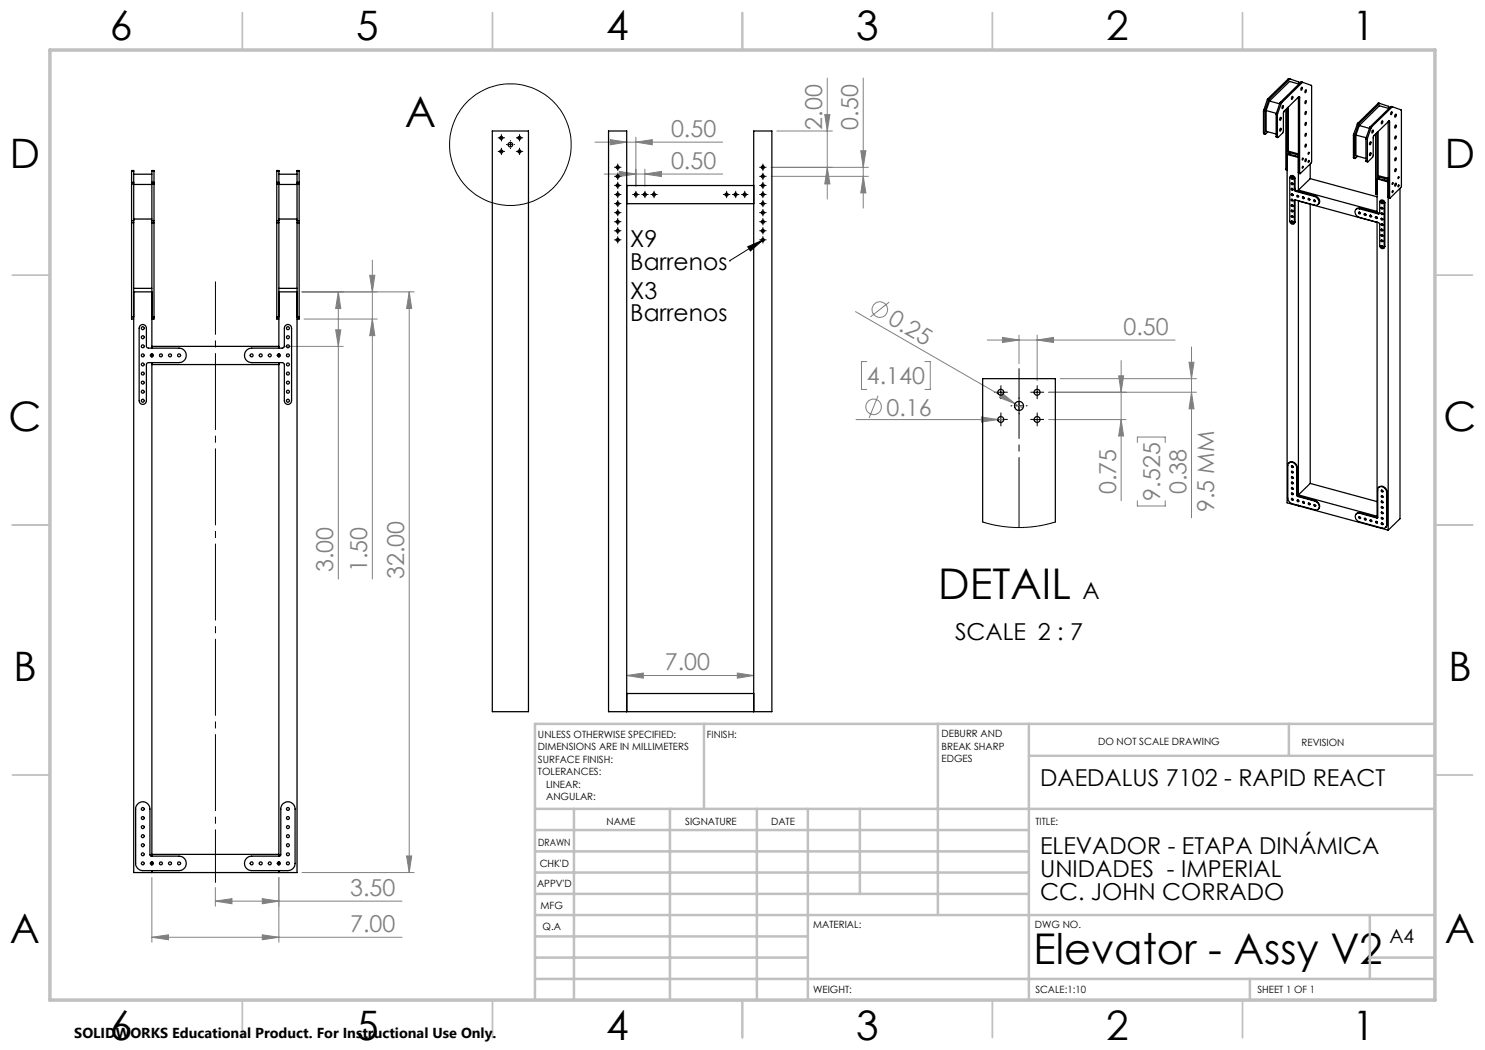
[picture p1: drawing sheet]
<svg xmlns="http://www.w3.org/2000/svg" width="297mm" height="210mm" viewBox="0 0 297 210" stroke-linecap="round" stroke-linejoin="round" font-family="sans-serif">
<g fill="none" stroke="#808080" stroke-width=".2">
<path d="M165.5 15.6v24.2M172.6 15.6v26M119 28.4h25.5M120.8 34.8h23.7M122.1 27.9l3.2 .5-3.2 .6zM123.9 34.3l3.3 .5-3.3 .5zM127.2 28.4l3.3-.5v1.1zM127.2 27.4v9.8M129 34.8l3.3-.5v1zM129 33.8v3.4M154.2 33.5h19.5M154.2 35.3h19.5"/>
<path d="M155.4 26.2h11.1M165 22.9h1l-.5 3.3zM165.5 33.5l.5 3.3h-1zM172.2 30.2h1l-.6 3.3zM172.6 35.3l.6 3.3h-1zM60.4 58.4h22.4M67.7 58.4v57.4M67.7 58.4l.5 3.3h-1.1zM73.9 55.1h1.1l-.5 3.3zM74.5 52v63.8M81.8 58.4v116.1M81.8 58.4l.5 3.3h-1z"/>
<path d="M56.8 69.3h11.9M60.8 63.8h14.7M67.1 66h1.1l-.5 3.3zM74.5 63.8l.5 3.3h-1.1zM171.1 62.3l31.9 18.4M173.4 72.3h-1.1v5.6h1.1M175.6 79.2l-1.8 4.4M177.8 60.4l-3.7 3M185 72.3h1.1v5.6h-1.1M197.4 68h37.6M200.4 78.6l2.6 2.1-3.1-1.2zM200.5 67.5l3.3 .5-3.3 .5z"/>
<path d="M203.8 67v5.7M207.4 68l3.3-.5v1zM207.4 67v9.2M209.7 78.4h29.6M212.1 75.7h27.2M223.7 75.2h1l-.5 3.2zM224.2 72.1v28M237.8 72.5h1l-.5 3.2zM238.3 69.4v34.2M238.3 78.4l.5 3.4h-1zM171.2 83.9h29.6M196.3 83.4l3.3 .5-3.3 .5z"/>
<path d="M203 80.7l1.6 .9M209.7 83.9h15.5M224.2 83.9l.5 3.3h-1zM227.5 88.5v-1.1h5.5v1.1M227.5 100.1v1.1h5.5v-1.1M125.3 135.1l3.4-.5v1zM125.3 135.1h25.4M147.5 134.6l3.2 .5-3.2 .5zM30.4 175.5v12.9M43.1 177.5v3.7M52.5 179.7l3.3 .5-3.3 .6zM55.8 175.5v12.9"/>
<path d="M60.4 174.5h22.4M81.3 171.2h1l-.5 3.3zM30.4 187.5l3.3-.5v1zM30.4 187.5h50M43.1 180.2l3.3-.5v1.1zM43.1 180.2h37.3M52.5 187l3.3 .5-3.3 .5z"/>
<circle cx="176" cy="61.9" r="1.57"/>
<circle cx="174.7" cy="81.4" r="1.55"/>
</g>
<g fill="none" stroke="#000" stroke-width=".2">
<path d="M99.9 30.3h.7M99.9 27.6h.7M100.3 27.2v.7M100.3 29.9v.7M101.7 28.9h.7M102.1 28.6v.7M103.5 30.3h.7M103.5 27.6h.7M103.9 27.2v.7M103.9 29.9v.7M123.2 38.9h.7M123.2 37.1h.7"/>
<path d="M123.2 33.5h.7M123.2 35.3h.7M123.5 33.1v.7M123.5 34.9v.8M123.5 36.8v.7M123.5 38.6v.7M126.8 38.9h.7M127.2 38.6v.7M128.6 38.9h.7M129 38.6v.7M130.4 38.9h.8M130.8 38.6v.7"/>
<path d="M145 38.9h.7M145.3 38.6v.7M146.8 38.9h.7M147.1 38.6v.7M148.6 38.9h.7M148.9 38.6v.7M152.2 38.9h.7M152.2 37.1h.7M152.2 33.5h.7M152.2 35.3h.7M152.6 33.1v.7M152.6 34.9v.8"/>
<path d="M152.6 36.8v.7M152.6 38.6v.7M123.2 48h.7M123.2 46.2h.7M123.2 44.4h.7M123.2 42.5h.7M123.2 40.7h.7M123.5 40.4v.7M123.5 42.2v.7M123.5 44v.7M123.5 45.8v.7M123.5 47.6v.8"/>
<path d="M145.9 52.2h.1M149.5 49.3l3.1-1.3-2.5 2.2zM152.2 48h.7M152.2 46.2h.7M152.2 44.4h.7M152.2 42.5h.7M152.2 40.7h.7M152.6 40.4v.7M152.6 42.2v.7M152.6 44v.7M152.6 45.8v.7M152.6 47.6v.8"/>
<path d="M152.6 48l-6.7 4.2M199.5 78.4h1.4M200.2 77.7v1.5M206.7 78.4h1.4M207.4 77.7v1.5M199.5 83.9h1.4M200.2 83.2v1.4M203.1 81.2h1.4M203.8 80.5v1.4M206.7 83.9h1.4M207.4 83.2v1.4"/>
<circle cx="102.1" cy="28.9" r="12.2"/>
</g>
<g fill="none" stroke="#000" stroke-width=".2" stroke-dasharray="15.2 1.3 1.3 1.3">
<path d="M99.9 30.3h-.3M99.9 27.6h-.3M100.3 29.9v-.3M100.3 30.6v.3M100.3 27.2v-.3M100.3 27.9v.3M100.6 30.3h.3M100.6 27.6h.3M101.4 28.9h-.1M102.1 28.2v-.1M102.1 29.6v.1M102.8 28.9h.1"/>
<path d="M103.6 30.3h-.3M103.6 27.6h-.3M103.9 29.9v-.3M103.9 30.6v.3M103.9 27.2v-.3M103.9 27.9v.3M104.3 30.3h.3M104.3 27.6h.3M123.2 38.9h-.3M123.2 37.1h-.3M123.2 33.5h-.3M123.2 35.3h-.3"/>
<path d="M123.6 38.5v-.3M123.6 39.3v.3M123.6 36.7v-.3M123.6 37.4v.3M123.6 33.1v-.3M123.6 33.8v.3M123.6 34.9v-.3M123.6 35.6v.3M123.9 38.9h.3M123.9 37.1h.3M123.9 33.5h.3M123.9 35.3h.3"/>
<path d="M126.8 38.9h-.3M127.2 38.5v-.3M127.2 39.3v.3M127.5 38.9h.3M128.6 38.9h-.3M129 38.5v-.3M129 39.3v.3M129.4 38.9h.3M130.5 38.9h-.3M130.8 38.5v-.3M130.8 39.3v.3M131.2 38.9h.3"/>
<path d="M145 38.9h-.3M145.3 38.5v-.3M145.3 39.3v.3M145.7 38.9h.3M146.8 38.9h-.3M147.1 38.5v-.3M147.1 39.3v.3M147.5 38.9h.3M148.6 38.9h-.3M149 38.5v-.3M149 39.3v.3M149.3 38.9h.3"/>
<path d="M152.2 33.5h-.3M152.2 35.3h-.3M152.2 37.1h-.3M152.2 38.9h-.3M152.6 33.1v-.3M152.6 33.8v.3M152.6 34.9v-.3M152.6 35.6v.3M152.6 36.7v-.3M152.6 37.4v.3M152.6 38.5v-.3M152.6 39.3v.3"/>
<path d="M152.9 33.5h.3M152.9 35.3h.3M152.9 37.1h.3M152.9 38.9h.3M123.2 48h-.3M123.2 46.2h-.3M123.2 44.3h-.3M123.2 42.5h-.3M123.2 40.7h-.3M123.6 47.6v-.3M123.6 48.3v.3M123.6 45.8v-.3"/>
<path d="M123.6 46.5v.3M123.6 44v-.3M123.6 44.7v.3M123.6 42.2v-.3M123.6 42.9v.3M123.6 40.4v-.3M123.6 41.1v.3M123.9 48h.3M123.9 46.2h.3M123.9 44.3h.3M123.9 42.5h.3M123.9 40.7h.3"/>
<path d="M152.2 40.7h-.3M152.2 42.5h-.3M152.2 44.3h-.3M152.2 46.2h-.3M152.2 48h-.3M152.6 40.4v-.3M152.6 41.1v.3M152.6 42.2v-.3M152.6 42.9v.3M152.6 44v-.3M152.6 44.7v.3M152.6 45.8v-.3"/>
<path d="M152.6 46.5v.3M152.6 47.6v-.3M152.6 48.3v.3M152.9 40.7h.3M152.9 42.5h.3M152.9 44.3h.3M152.9 46.2h.3M152.9 48h.3M199.5 78.4h-.6M200.2 77.7v-.6M200.2 79.2v.5M200.9 78.4h.6"/>
<path d="M203.8 79.7v-.2M206.7 78.4h-.6M207.4 77.7v-.6M207.4 79.2v.5M208.2 78.4h.5M199.5 83.9h-.6M200.2 83.2v-.6M200.2 84.6v.6M200.9 83.9h.6M202.4 81.2h-.2M203.8 82.6v.2M205.2 81.2h.2"/>
<path d="M206.7 83.9h-.6M207.4 83.2v-.6M207.4 84.6v.6M208.2 83.9h.5"/>
</g>
<path d="M43.1 176.5v-120.1" fill="none" stroke="#000" stroke-width=".2" stroke-dasharray="15.2 1.3 1.3 1.3" stroke-dashoffset="4.7"/>
<path d="M203.8 105.5v-31.8" fill="none" stroke="#000" stroke-width=".2" stroke-dasharray="15.2 1.3 1.3 1.3" stroke-dashoffset="1.3"/>
<g fill="none" stroke="#c0c0c0" stroke-width=".35">
<path d="M48.5 2.5v7.5M98.5 2.5v7.5M148.5 2.5v7.5M198.5 2.5v7.5M248.5 2.5v7.5M2.5 55h7.5M287 55h7.5M2.5 105h7.5M287 105h7.5M2.5 155h7.5M287 155h7.5M48.5 200v7.5"/>
<path d="M98.5 200v7.5M148.5 200v7.5M198.5 200v7.5M248.5 200v7.5"/>
</g>
<g fill="none" stroke="#c0c0c0" stroke-width=".5">
<path d="M140.8 144.8v17M187.6 144.8v38.2M205.8 144.8v55.2M205.8 151.2h81.2M257.8 144.8v6.4M287 144.8h-180v55.2M107 161.8h180M107 178.8h98.8M107 174.5h98.8M107 170.3h98.8M107 166h98.8M114.8 161.8v38.2"/>
<path d="M134 161.8v38.2M151.4 161.8v38.2M161.6 161.8v38.2M172 161.8v17M107 195.8h180M107 191.5h54.6M107 187.3h54.6M107 183h180M250 195.8v4.2M274 191.5h13M274 183v12.8"/>
</g>
<path d="M10 10h277v190h-277z" fill="none" stroke="#c0c0c0" stroke-width=".7"/>
<path d="M149.5 49.3l3.1-1.3-2.5 2.2z" fill="#000"/>
<g fill="#808080">
<path d="M200.4 78.6l2.6 2.1-3.1-1.2z"/>
<path d="M196.3 83.4l3.3 .5-3.3 .5z"/>
<path d="M52.5 179.7l3.3 .5-3.3 .6zM43.1 180.2l3.3-.5v1.1zM147.5 134.6l3.2 .5-3.2 .5zM125.3 135.1l3.4-.5v1z"/>
<path d="M30.4 187.5l3.3-.5v1zM52.5 187l3.3 .5-3.3 .5zM122.1 27.9l3.2 .5-3.2 .6zM127.2 28.4l3.3-.5v1.1zM123.9 34.3l3.3 .5-3.3 .5zM129 34.8l3.3-.5v1z"/>
<path d="M207.4 68l3.3-.5v1zM200.5 67.5l3.3 .5-3.3 .5z"/>
<path d="M74.5 63.8l.5 3.3h-1.1zM73.9 55.1h1.1l-.5 3.3zM67.1 66h1.1l-.5 3.3zM67.7 58.4l.5 3.3h-1.1zM165.5 33.5l.5 3.3h-1zM165 22.9h1l-.5 3.3z"/>
<path d="M81.8 58.4l.5 3.3h-1zM81.3 171.2h1l-.5 3.3zM172.2 30.2h1l-.6 3.3zM172.6 35.3l.6 3.3h-1zM223.7 75.2h1l-.5 3.2zM224.2 83.9l.5 3.3h-1zM237.8 72.5h1l-.5 3.2zM238.3 78.4l.5 3.4h-1z"/>
</g>
<g fill="none" stroke="#000" stroke-width=".25">
<path d="M253.5 19.9l.3 .1M253.5 19.9l-.7 2.1M253.6 19.7l-.1 .2M253.6 19.7l.3 .1M253.8 20l-.8 2M253.9 19.8l-.1 .2M257.7 15.8h.3M257.7 15.8l-4.1 3.9M258 15.8l-4.1 4M258 15.8h.1M258 15.8l1.8 .6v.4l-1.9-.5-4 3.9M258.4 19.3a.33 .33 0 0 1-.1 .6z"/>
<path d="M259.8 19.4l.1 .1M259.8 19.3l-3 2.9-.1 .3-.1 3.9-1 1.1-.1-.1M259.9 19.5v15.1M259.9 19.5h-.2v18.8M260.2 16.4l.3 .1M260.2 16.4l-4.1 4.1M260.3 17.5h.1l.1 .1a.25 .25 0 0 1 0 .3 .25 .25 0 0 1-.3 .1zM260.5 16.5l-4.1 4M260.5 16.5h.1M260.5 16.5l1.8 .6v.1v15.1l-.1 .4-2.2 2-.1-.1M261.1 18l.1-.1 .1 .2a.25 .25 0 0 1 0 .3 .25 .25 0 0 1-.3 .1zM26.3 36.5v.3"/>
<path d="M26.3 34.2v-.1h.4v.1M26.3 36.8h.4M26.3 36.5h.4M26.3 34.2h.4M26.3 34.2v2.3M26.3 36.8v7.3M26.7 36.5v.3M26.7 34.2v2.3M26.7 36.8v7.3M26.7 36.9h3.7M26.7 34.8h3.7M30.4 36.5v.3"/>
<path d="M30.4 34.2v-.1h.4v.1M30.4 36.8h.4M30.4 36.5h.4M30.4 34.2h.4M30.4 34.2v2.3M30.4 36.8v7.3M30.8 36.5v.3M30.8 34.2v2.3M30.8 36.8v7.3M55.4 36.5v.3M55.4 34.2v-.1h.4v.1M55.4 34.2v2.3"/>
<path d="M55.4 36.8v7.3M55.4 36.8h.4M55.4 36.5h.4M55.4 34.2h.4M55.8 36.5v.3M55.8 34.2v2.3M55.8 36.8v7.3M55.8 36.9h3.6M55.8 34.8h3.6M59.4 36.5v.3M59.4 34.2v-.1h.4v.1M59.4 36.8h.4"/>
<path d="M59.4 36.5h.4M59.4 34.2h.4M59.4 34.2v2.3M59.4 36.8v7.3M59.8 36.5v.3M59.8 34.2v2.3M59.8 36.8v7.3M98.5 26.2h7.2v116.1h-7.2zM125.3 37.1h25.4M252.7 26.6l.1 .2h.2M252.7 22.2l.3 .1M252.7 26.6l.3 .1"/>
<path d="M252.7 22.2v4.4M252.8 22l-.1 .2M252.8 22h.2M253 22.3v4.4M253 22v.3M253.2 22.1l2.1 .6M253.2 22.1v4.2l2 .5M253.5 26.4l-.5 .4v-.1M253.9 20.2l2 .6M253.9 20.2l-.7 1.9M255.2 27.3l.4 .2M255.2 22.9l.3 .1"/>
<path d="M255.2 27.3l.3 .1M255.2 22.9v4.4M255.3 22.7l-.1 .2M255.3 22.7h.2M255.5 23v4.4M255.5 22.7v.3M256 20.6l.3 .1M256 20.6l-.7 2.1M256 25.7h.2v.2l-.2 .3zM256 23.5h.2v.2l-.2 .4zM256.1 20.5l-.1 .1M256.1 20.5h.3"/>
<path d="M256.3 20.7l-.8 2M256.4 20.5l-.1 .2M256.5 21.2l.1-.1 .1 .2a.25 .25 0 0 1 0 .3 .25 .25 0 0 1-.3 .1zM257.2 33.8l.2 .2M257.2 33.8l.2 .1M257.2 21.9v11.9M257.4 21.7v78.9l2.3 .6M257.7 30.2v.3l2 .5M257.7 21.4v8.8M257.7 30.2l2 .6M257.8 30.5l-.4 .4 2.3 .6M258.1 35.3a.54 .54 0 0 1 .6-.2 .54 .54 0 0 1 .3 .6"/>
<path d="M258.1 30.6l-.3 .2 1.8 .5 .1-.1M258.4 35.5l.2 .2M258.4 36.6l.2 .2M258.4 37.7l.2 .2M258.4 38.8l.2 .2M258.4 39.9l.2 .2M258.9 38l.2 .3M258.9 35.8a.48 .48 0 0 0-.4-.5 .48 .48 0 0 0-.5 .3v8.7a.48 .48 0 0 0 .3 .5 .48 .48 0 0 0 .6-.3M258.9 31.1h.1M258.9 35.8v2.2M259 37.8l.3 .4M259 40v.1"/>
<path d="M259 35.7l-.1 .1M259 37.8l-.1 .2M259 35.7v2.1M259.1 38.3l3.8 1M259.3 38.2l3.7 1M259.3 38.2l-.2 .1M259.5 39.1l.2 .2M259.7 39.2v.1M259.9 34.6l-.2-.1 .3 .2M260.6 39.4l.2 .2M261.1 28.9l.1-.1 .1 .2a.25 .25 0 0 1 0 .3 .25 .25 0 0 1-.3 .1zM261.1 24.5h.2v.3l-.3 .3z"/>
<path d="M261.1 20.2l.1-.1 .1 .2a.25 .25 0 0 1 0 .3 .25 .25 0 0 1-.3 .1zM261.1 22.4l.1-.1 .1 .2a.25 .25 0 0 1 0 .3 .25 .25 0 0 1-.3 .1zM261.1 26.7h.1l.1 .1a.25 .25 0 0 1 0 .3 .25 .25 0 0 1-.3 .1zM261.1 31.8h.1l.1 .2-.3 .3zM261.7 39.7l.3 .2M261.7 30.5h.1l-.1 .4zM262 35.7l13.4 3.7M262 35.7l-2.3 2.3 15.7 4.3M262 32.8v2.9M262.9 40l.2 .2M262.9 39.3a.97 .97 0 0 1 .8 .7 .97 .97 0 0 1-.3 1h-.5l-3.8-1-.2 .2M263 39.2a.98 .98 0 0 1 .9 .7 .98 .98 0 0 1-.3 1"/>
<path d="M263 39.2l-.1 .1M270.7 31.5l.3 .2M270.7 27.1l.2 .1M270.7 31.5l.2 .1M270.7 27.1v4.4M270.7 26.9v.2M270.7 26.9h.3M270.9 27.2v4.4M271 26.9l-.1 .3M271.2 27l2 .5M271.2 27v4.1l2 .6M271.5 24.8l.2 .1"/>
<path d="M271.5 24.8l-.8 2.1M271.5 31.2l-.4 .5-.2-.1M271.6 24.7l-.1 .1M271.6 24.7h.2M271.7 24.9l-.7 2M271.8 24.7l-.1 .2M271.9 25.1l2 .6M271.9 25.1l-.7 1.9M273.2 32.2l.3 .2M273.2 27.8h.3M273.2 32.2h.3M273.2 27.8v4.4"/>
<path d="M273.2 27.5v.3M273.2 27.5l.3 .1M273.5 27.8v4.4M273.5 27.6v.2M274 30.6l.1-.1a.29 .29 0 0 1 .1 .4 .29 .29 0 0 1-.3 .2zM274 25.5l.2 .1M274 25.5l-.8 2M274.1 28.4a.29 .29 0 0 1 .1 .3 .29 .29 0 0 1-.3 .2zM274.1 25.3l-.1 .2M274.1 25.3l.2 .1M274.2 25.6l-.7 2M274.3 25.4l-.1 .2"/>
<path d="M274.5 26.1v-.1a.33 .33 0 0 1-.1 .6zM275.1 38.7l.1 .2h.2M275.1 38.7l.3 .1M275.1 26.8v11.9M275.4 26.5v16M275.6 35.1l.1 .3 1.9 .5M275.6 26.3v8.8M275.6 35.1l2 .6M275.7 20.6h.1M275.7 20.6l.3 .1M275.7 20.6l-4.1 4.1M275.8 35.4l-.4 .4 2.2 .6"/>
<path d="M276 20.7l-4.2 4M276 20.7l1.7 .6 .1 .4-1.9-.5-4 3.9M276 35.4l-.3 .3 1.8 .5 .1-.1M276.4 24.2h.1v.2l-.2 .4zM276.8 36h.1M277.8 24.2l-3 2.9-.2 .4v3.7l-1 1.2-.1-.2M277.8 24.2l.1 .1M277.9 24.3v.1M277.9 39.5l-.3-.1 .1 .1 .3 .1M277.9 24.4v15.1M277.9 24.4l-.3-.1v81.7M278.2 21.3l.3 .1"/>
<path d="M278.2 21.3l.2 .1M278.2 21.3l-4.1 4M278.3 22.3l.1 .3-.1 .3a.33 .33 0 0 1-.2-.3 .33 .33 0 0 1 .2-.3zM278.4 21.4l-4.1 4M278.5 21.4h-.1M278.5 21.4l1.8 .6v15.2l-.1 .3-2.2 2.1-.1-.1M279.1 29.4a.29 .29 0 0 1 .1 .3 .29 .29 0 0 1-.3 .2zM279.1 22.9a.29 .29 0 0 1 .1 .3 .29 .29 0 0 1-.3 .2zM279.1 36.7v-.1a.29 .29 0 0 1 .1 .4 .29 .29 0 0 1-.3 .2zM279.1 33.7a.29 .29 0 0 1 .1 .3 .29 .29 0 0 1-.3 .2zM279.1 25a.28 .28 0 0 1 .1 .3 .28 .28 0 0 1-.3 .2zM279.1 27.2a.29 .29 0 0 1 .1 .3 .29 .29 0 0 1-.3 .2z"/>
<path d="M279.1 31.6a.33 .33 0 0 1-.1 .5zM280 37.7v66l-2.4 2.3M26.3 44.1v.4M26.3 44.1h.4M26.3 44.5h.4M26.3 44.5v18.9M26.7 44.1v.4M26.7 44.5v130h32.7v-130M26.7 43.8h3.7M26.7 57.7h3.7M26.7 58.4h3.7M30.4 44.1v.4"/>
<path d="M30.4 44.1h.4M30.4 44.5h.4M30.4 44.5v25.1M30.8 44.1v.4M30.8 44.5v18.9M55.4 44.1v.4M55.4 44.1h.4M55.4 44.5v18.9M55.4 44.5h.4M55.8 44.1v.4M55.8 44.5v25.1M55.8 43.8h3.6"/>
<path d="M55.8 57.7h3.6M55.8 58.4h3.6M59.4 44.1v.4M59.4 44.1h.4M59.4 44.5h.4M59.8 44.1v.4M59.8 44.5v18.9M125.3 40.7h25.4M258.4 40.9l.2 .3M258.4 42l.2 .3M258.4 43.1l.2 .2M258.4 44.2l.2 .2"/>
<path d="M258.9 40.2v4.3M259 44.4l-.2 .4M259 40.1v4.3M259 40.1l-.1 .1M259 44.4l-.1 .1M259.7 40.2l16 4.3 .2 .3v4.4a.46 .46 0 0 0 .4 .5 .46 .46 0 0 0 .5-.3M259.7 40.2v59M262 40.8v55.9M271.9 42.4l.2 .3M271.9 41.8a.74 .74 0 0 0-.9 .3 .74 .74 0 0 0 .3 1l.6 .4M271.9 41.8l3.8 1M272 41.6h-.5l-.3 .3"/>
<path d="M272 41.6l-.1 .2M272 41.6l3.8 1M273 42.7l.2 .3M274.1 43l.2 .3M275.2 43.3l.2 .3M275.4 43.5v.1M275.4 44.4v59.1M275.8 42.6h.1M275.8 42.6l-.1 .2M276 40.2a.54 .54 0 0 1 .6-.2 .54 .54 0 0 1 .4 .6M276.3 40.4l.3 .2M276.3 41.5l.3 .2"/>
<path d="M276.3 42.6l.3 .2M276.3 43.7l.3 .2M276.3 44.7l.3 .3M276.3 45.8l.3 .3M276.3 46.9l.3 .3M276.3 48l.3 .3M276.3 49.1l.3 .2M276.8 40.7a.46 .46 0 0 0-.3-.5 .46 .46 0 0 0-.6 .3v2.1l-.2 .2M276.8 40.7v8.7M277 49.3l-.2 .3M277 40.6l-.2 .1M277 49.3l-.2 .1"/>
<path d="M277 40.6v8.7M26.3 63.4v.4h.4M26.3 63.4h.4M28.1 65.1a.73 .73 0 0 1 .8-.1 .73 .73 0 0 1 .4 .6v3.7l.2 .3h6.3a1.45 1.45 0 0 1 1.5 1.5 1.45 1.45 0 0 1-1.5 1.4h-6.2l-.2 .2-.1 7.4a.72 .72 0 0 1-.7 .8 .72 .72 0 0 1-.8-.8v-14.5zM30.4 63.4h.4M30.4 70.8v.6M30.4 72.5v98.7M30.4 69.3h25.4M30.4 72.9h25.4M30.8 63.4v.4h-.4M49.3 70.1l.5-.4 .5-.1h6.2l.2-.1 .2-.2v-3.7a.72 .72 0 0 1 .7-.7 .72 .72 0 0 1 .7 .7v14.5a.72 .72 0 0 1-.7 .8 .72 .72 0 0 1-.7-.8l-.1-7.4-.3-.2h-6.2a1.44 1.44 0 0 1-1.3-.9 1.44 1.44 0 0 1 .3-1.5zM55.4 63.4v.4h.4"/>
<path d="M55.4 63.4h.4M55.8 70.8v.6M55.8 72.5v98.7M59.4 63.4h.4M59.8 63.4v.4h-.4M257.7 92.6a1.04 1.04 0 0 1 1.2-.1 1.04 1.04 0 0 1 .5 1M258.3 95.3a.18 .18 0 0 1 .3 .2 .18 .18 0 0 1-.2 .2zM258.4 93.2l.2 .2M258.4 94.3l.2 .2M258.4 95.3l.2 .3M258.4 96.4v.2l.2 .1M258.4 97.5l.2 .3"/>
<path d="M258.4 98.6l.2 .3M258.4 99.7l.2 .3M259.4 99.1l.1 .2M259.4 93.6a1.02 1.02 0 0 0-.6-1 1.02 1.02 0 0 0-1.2 .2v6.8a1.32 1.32 0 0 0 .8 1.1l4.6 1.2a.77 .77 0 0 0 .9-.5 .77 .77 0 0 0-.4-.9l-.5-.3M259.4 93.6v5.5M259.4 99l.2 .2M259.4 93.5v.1M259.4 99v.1M259.4 93.5v5.5M259.5 99.3l3.5 .9M259.6 99.2l-.1 .1M259.6 99.2l3.4 .9"/>
<path d="M262 96.7l13.4 3.6M262 96.7l-2.3 2.3 15.7 4.2M275.7 97.5a1.05 1.05 0 0 1 1.2-.1 1.05 1.05 0 0 1 .5 1M276.3 98.1l.3 .2M276.3 99.1l.3 .3M276.3 98v.1M277.3 98.5a1.01 1.01 0 0 0-.6-1 1.01 1.01 0 0 0-1.1 .2v5.8l-.2 .1M277.3 98.5v6.5M277.4 98.4l-.1 .1M277.4 98.4v6.5M196.5 104.4v-28.7h14.6v28.7M259.5 100l.3 .3"/>
<path d="M259.7 100v.3M259.7 101.1v.1M259.7 101.2l17.9 4.8M260.6 100.3l.3 .3M261.7 100.6l.3 .3M262.9 100.9l.2 .3M263 100.1a1.01 1.01 0 0 1 .7 1.7M263 100.1v.1M271.9 103.4v.1l.2 .1M271.9 102.6a.77 .77 0 0 0-.9 .5 .77 .77 0 0 0 .4 1l.4 .2 4.6 1.3a.63 .63 0 0 0 .9-.6M271.9 102.6l3.5 1M272 102.6h-.5l-.3 .2"/>
<path d="M272 102.6h-.1M272 102.6l3.4 .9M273 103.6v.2l.2 .1M274.1 104l.3 .2M275.2 104.3l.3 .2M275.4 104.3v.2M275.4 105.3v.1M275.4 103.5h.1M275.4 103.5v.1M276.3 100.2l.3 .3M276.3 101.3l.3 .3M276.3 102.4l.3 .2"/>
<path d="M276.3 103.5l.3 .2M276.3 104.6l.3 .2M277.4 104.9l-.3 .6M277.4 104.9l-.1 .1M125.3 138.7h25.4M125.3 142.3v-116.1h-3.6v116.1h32.7v-116.1h-3.7v116.1M27.6 160.8a1.42 1.42 0 0 1 1.5-.3 1.42 1.42 0 0 1 .9 1.3v9.2l.2 .2h5.6a1.45 1.45 0 0 1 1.5 1.5 1.45 1.45 0 0 1-1.5 1.4h-7.3a1.45 1.45 0 0 1-1.4-1.4v-11.2zM30.4 172.4v.6M30.4 174.1v.4M30.4 170.9h25.4M55.8 172.4v.6M55.8 174.1v.4"/>
<path d="M56.6 160.8a1.44 1.44 0 0 1 1.5-.3 1.44 1.44 0 0 1 .9 1.3v10.9a1.45 1.45 0 0 1-1.4 1.4h-7.3a1.45 1.45 0 0 1-1.4-1.4 1.45 1.45 0 0 1 1.4-1.5h5.7l.1-.1 .1-9.6z"/>
<circle cx="100.3" cy="27.6" r=".29"/>
<circle cx="100.3" cy="30.3" r=".29"/>
<circle cx="102.1" cy="28.9" r=".46"/>
<circle cx="103.9" cy="27.6" r=".29"/>
<circle cx="103.9" cy="30.3" r=".29"/>
<circle cx="123.5" cy="33.5" r=".29"/>
<circle cx="123.5" cy="37.1" r=".29"/>
<circle cx="123.6" cy="35.3" r=".3"/>
<circle cx="123.6" cy="38.9" r=".3"/>
<circle cx="127.2" cy="38.9" r=".29"/>
<circle cx="129" cy="38.9" r=".3"/>
<circle cx="130.8" cy="38.9" r=".29"/>
<circle cx="145.3" cy="38.9" r=".3"/>
<circle cx="147.1" cy="38.9" r=".3"/>
<circle cx="149" cy="38.9" r=".3"/>
<circle cx="152.6" cy="33.5" r=".28"/>
<circle cx="152.6" cy="37.1" r=".28"/>
<circle cx="152.6" cy="35.3" r=".29"/>
<circle cx="152.6" cy="38.9" r=".29"/>
<circle cx="258.4" cy="37.8" r=".19"/>
<circle cx="258.4" cy="38.9" r=".19"/>
<circle cx="258.4" cy="36.7" r=".19"/>
<circle cx="258.4" cy="35.7" r=".18"/>
<circle cx="259.5" cy="39.2" r=".18"/>
<circle cx="260.5" cy="33.5" r=".17"/>
<circle cx="260.5" cy="31.8" r=".17"/>
<circle cx="260.7" cy="39.5" r=".19"/>
<circle cx="261.7" cy="32.3" r=".17"/>
<circle cx="261.8" cy="39.8" r=".19"/>
<circle cx="278.5" cy="38.4" r=".16"/>
<circle cx="278.5" cy="36.7" r=".16"/>
<circle cx="279.7" cy="37.2" r=".17"/>
<circle cx="279.7" cy="35.6" r=".17"/>
<circle cx="123.5" cy="44.4" r=".31"/>
<circle cx="123.5" cy="40.7" r=".31"/>
<circle cx="123.5" cy="42.5" r=".29"/>
<circle cx="123.5" cy="46.2" r=".29"/>
<circle cx="123.6" cy="48" r=".3"/>
<circle cx="152.6" cy="44.4" r=".3"/>
<circle cx="152.6" cy="40.7" r=".3"/>
<circle cx="152.6" cy="42.5" r=".28"/>
<circle cx="152.6" cy="46.2" r=".28"/>
<circle cx="152.6" cy="48" r=".29"/>
<circle cx="258.4" cy="41.1" r=".18"/>
<circle cx="258.4" cy="44.4" r=".19"/>
<circle cx="258.4" cy="40" r=".19"/>
<circle cx="258.4" cy="42.2" r=".18"/>
<circle cx="258.4" cy="43.3" r=".18"/>
<circle cx="262.9" cy="40.2" r=".19"/>
<circle cx="271.9" cy="42.6" r=".19"/>
<circle cx="273" cy="43" r=".19"/>
<circle cx="274.1" cy="43.2" r=".18"/>
<circle cx="275.2" cy="43.6" r=".2"/>
<circle cx="276.4" cy="43.9" r=".19"/>
<circle cx="276.4" cy="45" r=".19"/>
<circle cx="276.4" cy="49.3" r=".19"/>
<circle cx="276.4" cy="47.1" r=".19"/>
<circle cx="276.4" cy="48.2" r=".19"/>
<circle cx="276.4" cy="40.6" r=".19"/>
<circle cx="276.4" cy="41.7" r=".19"/>
<circle cx="276.4" cy="42.8" r=".19"/>
<circle cx="276.4" cy="46" r=".19"/>
<circle cx="28.6" cy="65.6" r=".3"/>
<circle cx="28.6" cy="74.7" r=".3"/>
<circle cx="28.6" cy="78.3" r=".3"/>
<circle cx="28.6" cy="71.1" r=".3"/>
<circle cx="28.6" cy="69.3" r=".3"/>
<circle cx="28.6" cy="67.4" r=".3"/>
<circle cx="28.6" cy="76.5" r=".29"/>
<circle cx="28.6" cy="72.9" r=".29"/>
<circle cx="30.4" cy="71.1" r=".29"/>
<circle cx="32.2" cy="71.1" r=".31"/>
<circle cx="34" cy="71.1" r=".29"/>
<circle cx="35.8" cy="71.1" r=".31"/>
<circle cx="50.3" cy="71.1" r=".31"/>
<circle cx="52.2" cy="71.1" r=".29"/>
<circle cx="54" cy="71.1" r=".3"/>
<circle cx="55.8" cy="71.1" r=".31"/>
<circle cx="57.6" cy="72.9" r=".29"/>
<circle cx="57.6" cy="76.5" r=".29"/>
<circle cx="57.6" cy="67.4" r=".3"/>
<circle cx="57.6" cy="69.3" r=".3"/>
<circle cx="57.6" cy="71.1" r=".3"/>
<circle cx="57.6" cy="78.3" r=".3"/>
<circle cx="57.6" cy="74.7" r=".3"/>
<circle cx="57.6" cy="65.6" r=".3"/>
<circle cx="200.1" cy="78.5" r=".59"/>
<circle cx="207.4" cy="78.5" r=".59"/>
<circle cx="28.6" cy="80.1" r=".3"/>
<circle cx="57.6" cy="80.1" r=".3"/>
<circle cx="200.1" cy="83.9" r=".59"/>
<circle cx="203.8" cy="81.2" r=".91"/>
<circle cx="207.4" cy="83.9" r=".59"/>
<circle cx="258.5" cy="93.3" r=".19"/>
<circle cx="258.5" cy="99.8" r=".19"/>
<circle cx="258.5" cy="97.7" r=".19"/>
<circle cx="258.5" cy="96.6" r=".19"/>
<circle cx="258.5" cy="98.8" r=".19"/>
<circle cx="258.5" cy="94.4" r=".18"/>
<circle cx="276.4" cy="99.3" r=".18"/>
<circle cx="276.4" cy="98.2" r=".18"/>
<circle cx="259.6" cy="100.1" r=".17"/>
<circle cx="260.7" cy="100.5" r=".19"/>
<circle cx="261.8" cy="100.8" r=".18"/>
<circle cx="263" cy="101.1" r=".18"/>
<circle cx="271.9" cy="103.6" r=".19"/>
<circle cx="273.1" cy="103.9" r=".19"/>
<circle cx="274.2" cy="104.2" r=".19"/>
<circle cx="275.3" cy="104.5" r=".19"/>
<circle cx="276.4" cy="102.6" r=".18"/>
<circle cx="276.4" cy="103.7" r=".18"/>
<circle cx="276.4" cy="100.4" r=".18"/>
<circle cx="276.4" cy="104.8" r=".18"/>
<circle cx="276.4" cy="101.5" r=".18"/>
<circle cx="28.6" cy="169" r=".3"/>
<circle cx="28.6" cy="172.7" r=".3"/>
<circle cx="28.6" cy="167.2" r=".3"/>
<circle cx="28.6" cy="163.6" r=".3"/>
<circle cx="28.6" cy="170.9" r=".3"/>
<circle cx="28.6" cy="165.4" r=".29"/>
<circle cx="28.6" cy="161.8" r=".29"/>
<circle cx="30.4" cy="172.7" r=".29"/>
<circle cx="32.2" cy="172.7" r=".31"/>
<circle cx="34" cy="172.7" r=".29"/>
<circle cx="35.8" cy="172.7" r=".31"/>
<circle cx="50.3" cy="172.7" r=".31"/>
<circle cx="52.2" cy="172.7" r=".29"/>
<circle cx="54" cy="172.7" r=".3"/>
<circle cx="55.8" cy="172.7" r=".31"/>
<circle cx="57.6" cy="161.8" r=".29"/>
<circle cx="57.6" cy="165.4" r=".29"/>
<circle cx="57.6" cy="170.9" r=".3"/>
<circle cx="57.6" cy="163.6" r=".3"/>
<circle cx="57.6" cy="172.7" r=".3"/>
<circle cx="57.6" cy="167.2" r=".3"/>
<circle cx="57.6" cy="169" r=".3"/>
</g>
<path d="M196.5 104.4l2.7 .7 3.7 .4 4-.2 4.2-.9" fill="none" stroke="#000" stroke-width=".2"/>
<g font-size="8.5">
<text x="81" y="25.5">A</text>
<text x="187.6" y="119.7">DETAIL</text>
<text x="206.7" y="192.7">Elevator - Assy V2</text>
</g>
<g font-size="8.1">
<text x="22" y="8">6</text>
<text x="71.2" y="8">5</text>
<text x="121.2" y="8">4</text>
<text x="171.3" y="8">3</text>
<text x="221.3" y="8">2</text>
<text x="270.5" y="8">1</text>
<text x="2" y="33.6">D</text>
<text x="289" y="33.6">D</text>
<text x="1.7" y="86.1">C</text>
<text x="288.7" y="86.1">C</text>
<text x="2.7" y="136.1">B</text>
<text x="289.7" y="136.1">B</text>
<text x="2" y="188.6">A</text>
<text x="289" y="188.6">A</text>
<text x="22" y="208">6</text>
<text x="71.2" y="208">5</text>
<text x="121.2" y="208">4</text>
<text x="171.3" y="208">3</text>
<text x="221.3" y="208">2</text>
<text x="270.5" y="208">1</text>
</g>
<g font-size="4.7" fill="#808080">
<text x="134.2" y="27.4">0.50</text>
<text x="164.5" y="26" transform="rotate(-90 164.5 26)">2.00</text>
<text x="171.7" y="26" transform="rotate(-90 171.7 26)">0.50</text>
<text x="134.2" y="33.8">0.50</text>
<text x="177.3" y="64.7" transform="rotate(30 177.3 64.7)">0.25</text>
<text x="224.7" y="67">0.50</text>
<text x="173.4" y="76.8">4.140</text>
<text x="177.3" y="83.1">0.16</text>
<text x="223.2" y="98.8" transform="rotate(-90 223.2 98.8)">0.75</text>
<text x="232" y="100.1" transform="rotate(-90 232 100.1)">9.525</text>
<text x="237.3" y="98.8" transform="rotate(-90 237.3 98.8)">0.38</text>
<text x="242.8" y="102.5" transform="rotate(-90 242.8 102.5)">9.5 MM</text>
<text x="66.7" y="114.5" transform="rotate(-90 66.7 114.5)">3.00</text>
<text x="73.5" y="114.5" transform="rotate(-90 73.5 114.5)">1.50</text>
<text x="80.8" y="115.8" transform="rotate(-90 80.8 115.8)">32.00</text>
<text x="133" y="134.1">7.00</text>
<text x="70.1" y="179.2">3.50</text>
<text x="70.1" y="186.4">7.00</text>
</g>
<g font-size="4.7">
<text x="126.1" y="49.4">X9</text>
<text x="126.1" y="53.9">Barrenos</text>
<text x="126.1" y="59.7">X3</text>
<text x="126.1" y="64.3">Barrenos</text>
<text x="216.5" y="119.7">A</text>
<text x="191" y="127.9">SCALE 2 : 7</text>
<text x="208" y="157.1">DAEDALUS 7102 - RAPID REACT</text>
<text x="208" y="170.9">ELEVADOR - ETAPA DINÁMICA</text>
<text x="208" y="175.4">UNIDADES - IMPERIAL</text>
<text x="208" y="179.9">CC. JOHN CORRADO</text>
</g>
<text font-size="3.9" x="277.9" y="188.5">A4</text>
<text font-size="2.9" x="14.9" y="207.6">SOLIDWORKS Educational Product. For Instructional Use Only.</text>
<g font-size="2">
<text x="107.6" y="147.6">UNLESS OTHERWISE SPECIFIED:</text>
<text x="141.4" y="147.6">FINISH:</text>
<text x="188.3" y="147.5">DEBURR AND</text>
<text x="188.3" y="150">BREAK SHARP</text>
<text x="219.6" y="149">DO NOT SCALE DRAWING</text>
<text x="260.3" y="149.2">REVISION</text>
<text x="107.6" y="150.1">DIMENSIONS ARE IN MILLIMETERS</text>
<text x="107.6" y="152.6">SURFACE FINISH:</text>
<text x="107.6" y="155.1">TOLERANCES:</text>
<text x="188.3" y="152.5">EDGES</text>
<text x="109.2" y="157.6">LINEAR:</text>
<text x="109.2" y="160.1">ANGULAR:</text>
<text x="121.3" y="165">NAME</text>
<text x="137" y="164.9">SIGNATURE</text>
<text x="154.2" y="164.9">DATE</text>
<text x="207.1" y="164.9">TITLE:</text>
<text x="107.6" y="169.1">DRAWN</text>
<text x="107.9" y="173.3">CHK'D</text>
<text x="107.4" y="177.4">APPV'D</text>
<text x="108.1" y="181.8">MFG</text>
<text x="108.5" y="186">Q.A</text>
<text x="162.6" y="185.5">MATERIAL:</text>
<text x="207" y="185.5">DWG NO.</text>
<text x="162.6" y="198.5">WEIGHT:</text>
<text x="207.1" y="198.6">SCALE:1:10</text>
<text x="251.5" y="198.6">SHEET 1 OF 1</text>
</g>
</svg>
